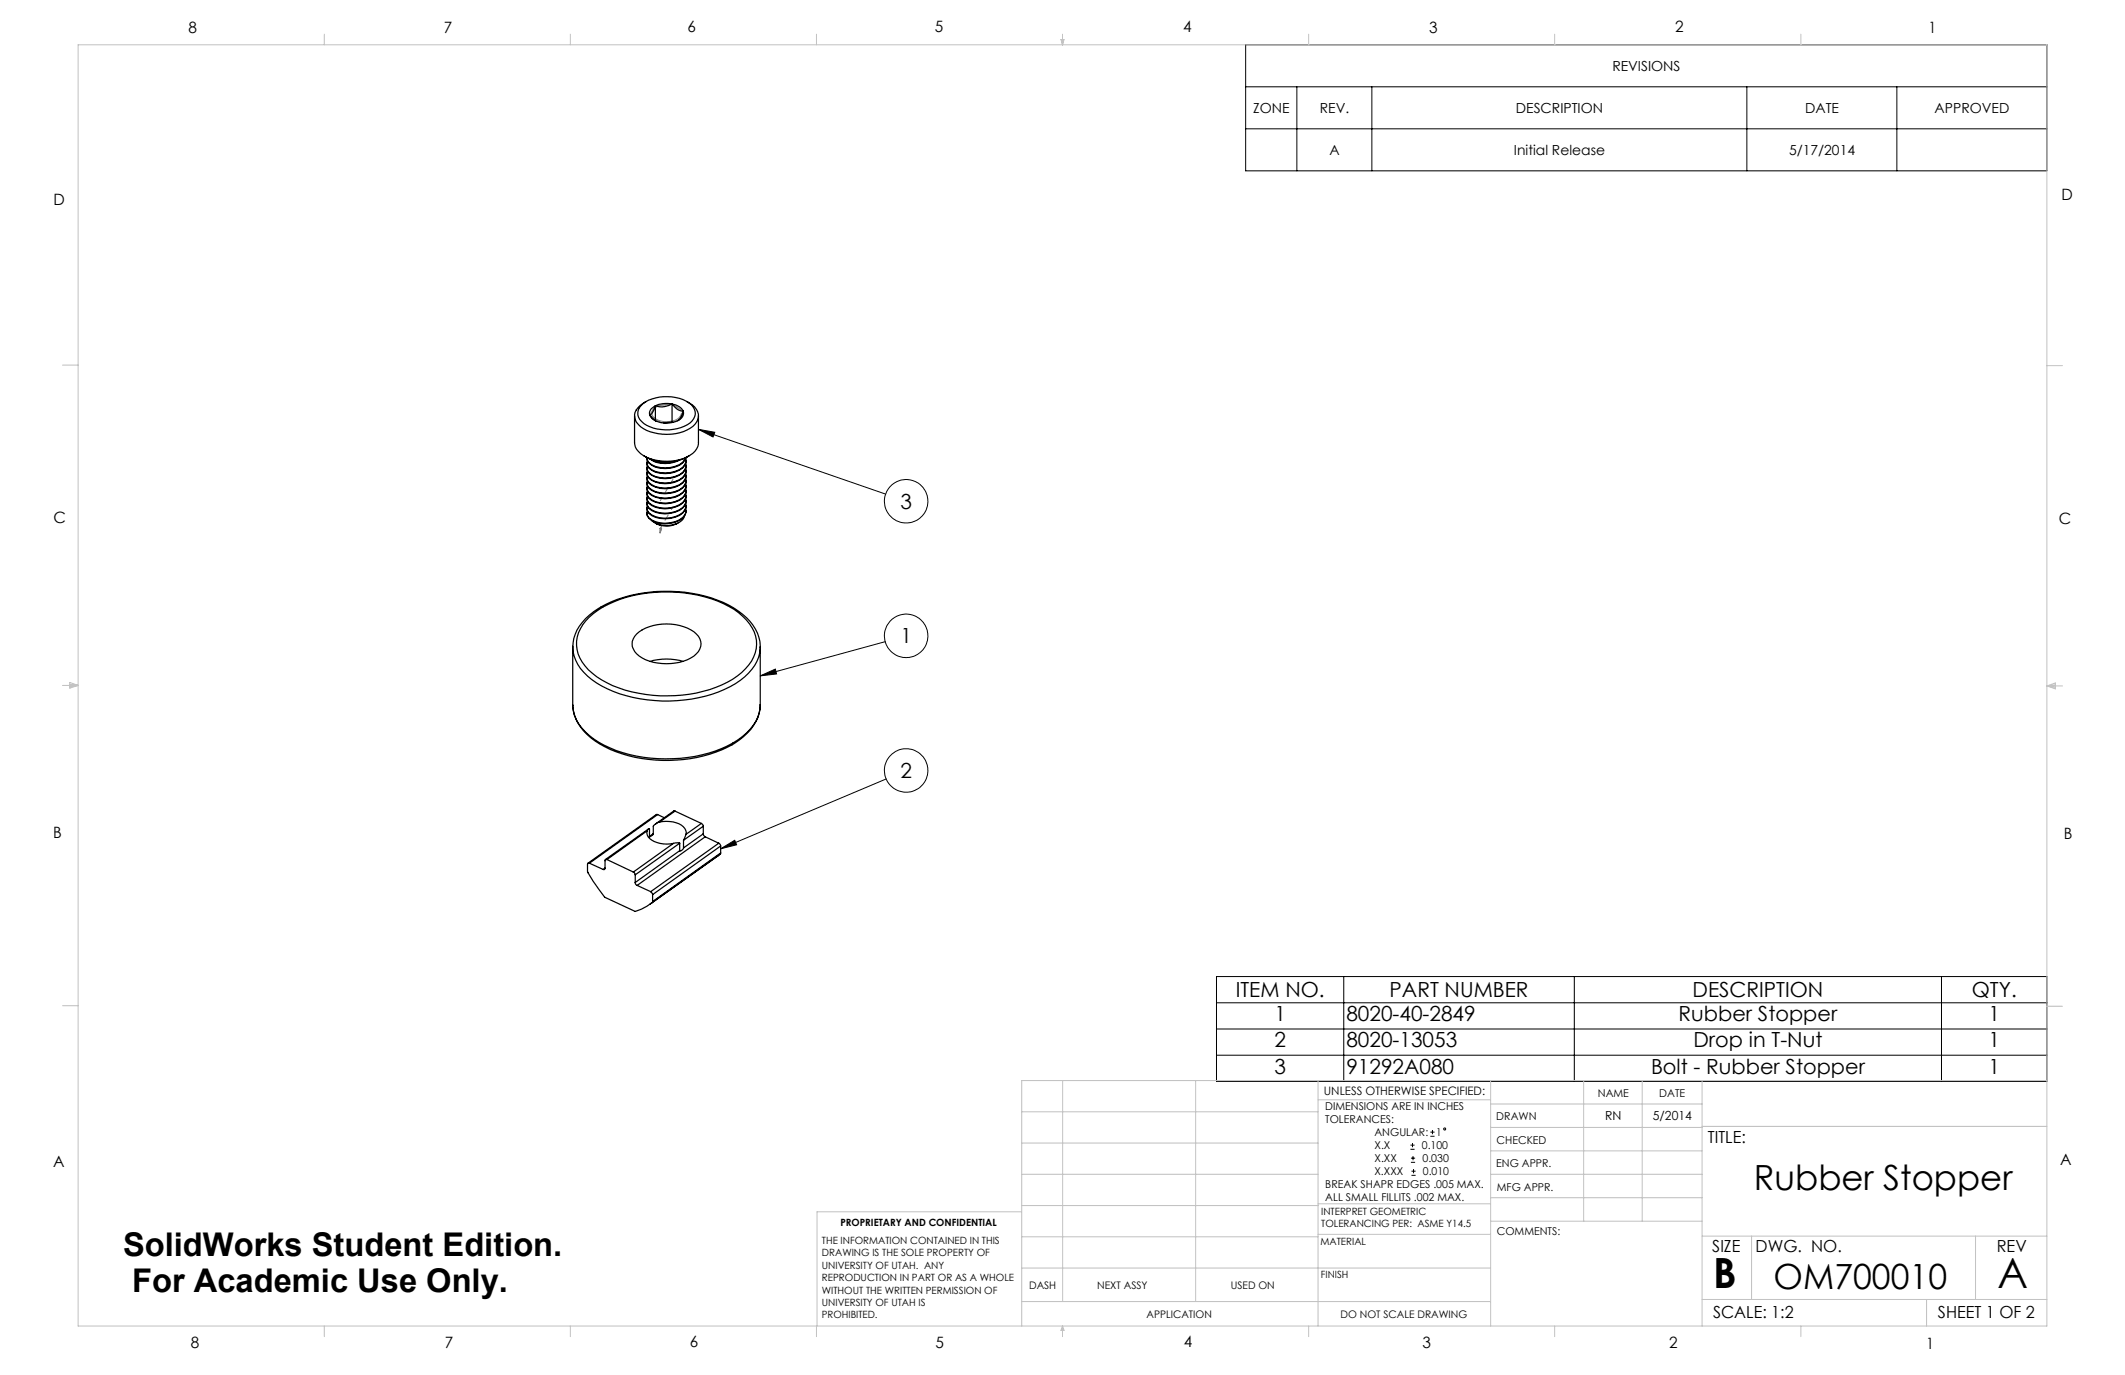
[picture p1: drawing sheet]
<svg xmlns="http://www.w3.org/2000/svg" width="432mm" height="279mm" viewBox="0 0 432 279" stroke-linecap="round" stroke-linejoin="round" font-family="sans-serif">
<g fill="none" stroke="#000" stroke-width=".2">
<path d="M253.1 9.1h162.8v25.6h-162.8zM253.1 17.6h162.8M263.5 17.6v17.1M278.8 17.6v17.1M355 17.6v17.1M385.4 17.6v17.1M253.1 26.2h162.8M141.9 87.2l3.3 .6-.3 1zM141.9 87.2l38.1 13.2M154.5 137.3l3.1-1.3 .2 .9zM179.9 130.4l-25.4 6.9M180.1 158.3l-33.7 14.2"/>
<path d="M146.4 172.5l2.9-1.8 .4 1zM247.2 198.4h168.7v21.3h-168.7zM273.1 198.4v21.3M319.9 198.4v21.3M394.5 198.4v21.3M247.2 209.1h168.7M247.2 214.4h168.7M247.2 203.8h168.7M286.6 233.5h.8M286.6 232.7h.8M286.7 236.2h.8M286.7 235.3h.8"/>
<path d="M286.8 238.8h.9M286.8 238h.9M287 232.3v.8M287.1 234.9v.9M287.2 237.6v.8M290.7 230.9h.8M290.7 230h.8M291.1 229.6v.9"/>
<circle cx="184.1" cy="101.9" r="4.4"/>
<circle cx="184.1" cy="129.2" r="4.4"/>
<circle cx="184.1" cy="156.6" r="4.4"/>
<circle cx="293.5" cy="229.4" r=".21"/>
</g>
<path d="M132.5 83.9a2.4 2.4 0 0 0 2.6 1.8 2.89 2.89 0 0 0 3.4-1.7 2.4 2.4 0 0 0-2.7-1.8 2.89 2.89 0 0 0-3.3 1.7" fill="none" stroke="#808080" stroke-width=".2" stroke-dasharray="15.2 1.3 1.3 1.3" stroke-dashoffset="7.6" stroke-linecap="butt"/>
<g fill="none" stroke="#c0c0c0" stroke-width=".2">
<path d="M15.9 9.1h400v260.4h-400zM65.9 6.9v2.2M115.9 6.9v2.2M165.9 6.9v2.2M215.6 8h.6l-.3 1.1zM215.7 8l.2 1.1M215.9 6.9v2.2M216 8l-.1 1.1M265.9 6.9v2.2M315.9 6.9v2.2M365.9 6.9v2.2M12.7 74.2h3.2"/>
<path d="M415.9 74.3h3.2M12.7 139.3h3.2M14.2 139.1l1.7 .2M14.2 138.7l1.7 .6-1.7 .5zM15.9 139.3l-1.7 .3M415.9 139.4h3.2M415.9 139.4l1.8-.6v1.2zM415.9 139.4l1.8 .3M417.7 139.2l-1.8 .2M12.7 204.4h3.2M215.9 219.6v44.9M243 219.6v44.9"/>
<path d="M267.8 219.6v49.9M302.9 219.6v49.9M321.8 219.6v28.5M333.7 219.6v28.5M345.9 219.6v49.9M415.9 204.5h3.2M415.9 219.6h-208.3v49.9M207.6 238.6h60.2M207.6 232.3h60.2M207.6 225.9h60.2M267.8 223.5h35.1M302.9 233.9h43"/>
<path d="M302.9 229.1h43M302.9 224.3h43M302.9 238.6h43M345.9 228.9h70M207.6 257.7h95.3M207.6 251.3h60.2M207.6 245h60.2M207.6 246.2h-41.6v23.3M267.8 250.8h35.1M267.8 244.6h35.1M302.9 248.1h43M302.9 243.4h43"/>
<path d="M345.9 251.2h70M355.9 251.2v12.9M401.4 251.2v12.9M65.9 269.5v2.1M115.9 269.5v2.1M165.9 269.5v2.1M207.6 264.5h95.3M215.9 269.5v2.1M215.9 269.5l.3 .8h-.6zM265.9 269.5v2.1M315.9 269.5v2.1M345.9 264.1h70"/>
<path d="M365.9 269.5v2.1M391.5 264.1v5.4"/>
</g>
<path d="M133.2 82.5l3.4-.4 2.3 1.5-1.2 1.9-3.4 .4-2.3-1.6zM134.1 107.4l.3-.1-.3 1z" fill="none" stroke="#808080" stroke-width=".25"/>
<path d="M134.2 107.8l.2-.4M134.3 107.9v-.6" fill="none" stroke="#808080" stroke-width=".2" stroke-dasharray="15.2 1.3 1.3 1.3"/>
<path d="M134.2 107.4l2.6-4.4M134.2 101.8l2.6-4.4" fill="none" stroke="#808080" stroke-width=".2" stroke-dasharray="15.2 1.3 1.3 1.3" stroke-dashoffset="14.6"/>
<path d="M141.9 87.2l3.3 .6-.3 1zM154.5 137.3l3.1-1.3 .2 .9zM146.4 172.5l2.9-1.8 .4 1z" fill="#000"/>
<g fill="none" stroke="#000" stroke-width=".25">
<path d="M128.9 84.5v5.5a4 4 0 0 0 3.2 3.2 9.2 9.2 0 0 0 9.2-1.5 2.38 2.38 0 0 0 .6-1.7v-5.5M130.2 82.4a7.6 7.6 0 0 1 6.3-1.8 5.5 5.5 0 0 1 4.6 2.6 2.75 2.75 0 0 1-2 3.4 9 9 0 0 1-8.3-.5 2.28 2.28 0 0 1-.6-3.7zM130.8 92.6a9.1 9.1 0 0 0 9.2 0M131.3 81.6l-.5 .2a2.86 2.86 0 0 0-1.5 4 7.9 7.9 0 0 0 7.1 2.4 6.8 6.8 0 0 0 5.2-2.5 2.75 2.75 0 0 0-1.6-3.9l-.4-.2M131.4 93v.2M131.4 94.1v.1M131.4 95.1v.1M131.4 96.1v.1M131.4 97.1v.1M131.4 98.1v.1M131.4 99.2v.1M132 93.2a6 6 0 0 0 6.1 .3"/>
<path d="M132 84.3l1.3 1.3M132.3 93.3a5.8 5.8 0 0 0 5.1 .4M133.2 82.5a1.56 1.56 0 0 0-1.2 1.8M133.2 82.5l-.6 1.3-.6 .5M133.2 82.5v3M136.6 82.1a2.94 2.94 0 0 1 2.3 1.5M136.6 82.1a5.4 5.4 0 0 0-3.4 .4M136.6 82.1a3.2 3.2 0 0 0 2.3 1.5M136.6 82.1a4.2 4.2 0 0 1-3.4 .4M136.6 85.8l-1.7 .1M136.6 85.8h.1M136.6 82.1v3.7"/>
<path d="M138.9 83.6a1.97 1.97 0 0 1-2 2.2 4.8 4.8 0 0 1-4.6-1l-.3-.5M138.9 83.6l-.6 1.3-.5 .5M139.3 93a2.77 2.77 0 0 1-2.1 1.8 5.7 5.7 0 0 1-5.4-.8l-.3-.5v-.5M139.3 99.2a1.92 1.92 0 0 1-1.2 2.3 5.8 5.8 0 0 1-6.3-.4l-.3-.5 .1-.8M139.3 98.1a1.92 1.92 0 0 1-1.2 2.4 5.8 5.8 0 0 1-6.3-.4l-.3-.5 .1-.9M139.3 97.1a1.96 1.96 0 0 1-1.2 2.4 6 6 0 0 1-6.3-.4l-.3-.6 .1-.8M139.3 96.1a1.96 1.96 0 0 1-1.2 2.4 6 6 0 0 1-6.3-.5l-.3-.5 .1-.8M139.3 95.1a1.96 1.96 0 0 1-1.2 2.4 6 6 0 0 1-6.3-.5l-.3-.5 .1-.8M139.3 94.1a1.96 1.96 0 0 1-1.2 2.3 6 6 0 0 1-6.3-.4l-.3-.5 .1-.8M139.3 93a1.96 1.96 0 0 1-1.2 2.4 6 6 0 0 1-6.3-.4l-.3-.5 .1-.9M139.4 93a2.82 2.82 0 0 1-2.2 1.9 5.5 5.5 0 0 1-5.4-.8l-.3-.5v-.4M139.4 99.8a2.43 2.43 0 0 1-2.2 2.2 5.7 5.7 0 0 1-5.4-.8l-.3-.5v-.4"/>
<path d="M139.4 98.8a2.16 2.16 0 0 1-1.3 1.8 5.8 5.8 0 0 1-6.3-.4l-.3-.5v-.4M139.4 97.8a2.16 2.16 0 0 1-1.3 1.8 5.8 5.8 0 0 1-6.3-.4l-.3-.5v-.5M139.4 96.7a2.16 2.16 0 0 1-1.3 1.9 5.8 5.8 0 0 1-6.3-.4l-.3-.6v-.4M139.4 95.7a2.16 2.16 0 0 1-1.3 1.9 5.8 5.8 0 0 1-6.3-.4l-.3-.6v-.4M139.4 94.7a2.16 2.16 0 0 1-1.3 1.9 5.8 5.8 0 0 1-6.3-.5l-.3-.5v-.4M139.4 93.7a2.16 2.16 0 0 1-1.3 1.8 5.8 5.8 0 0 1-6.3-.4l-.3-.5v-.4M139.5 93.6v.1M139.5 94.5v.2M139.5 95.6v.1M139.5 96.6v.1M139.5 97.6v.2M139.5 98.6v.2"/>
<path d="M139.5 99.7v.1M131.4 100.2v.1M131.4 101.2v.1M131.4 102.2v.1M131.4 103.2v.2M137.8 106.3a4.7 4.7 0 0 1-4.6 0M139.1 104.8a3.3 3.3 0 0 1-3.2 2 4.6 4.6 0 0 1-3.4-1M139.3 103.3a2.06 2.06 0 0 1-1.2 2.3 5.8 5.8 0 0 1-6.3-.4l-.3-.5 .1-.9M139.3 102.2a2.06 2.06 0 0 1-1.2 2.4 5.8 5.8 0 0 1-6.3-.4l-.3-.6 .1-.8M139.3 101.2a1.93 1.93 0 0 1-1.2 2.4 5.8 5.8 0 0 1-6.3-.4l-.3-.6 .1-.8M139.3 100.2a1.92 1.92 0 0 1-1.2 2.4 5.8 5.8 0 0 1-6.3-.5l-.3-.5 .1-.8M139.4 103.9a2.48 2.48 0 0 1-2.2 2.2 5.5 5.5 0 0 1-5.4-.8l-.3-.5-.1-.6"/>
<path d="M139.4 102.9a2.5 2.5 0 0 1-2.2 2.2 5.5 5.5 0 0 1-5.4-.8l-.3-.5v-.4M139.4 101.8a2.5 2.5 0 0 1-2.2 2.3 5.7 5.7 0 0 1-5.4-.8l-.3-.5v-.5M139.4 100.8a2.5 2.5 0 0 1-2.2 2.2 5.7 5.7 0 0 1-5.4-.7l-.3-.6v-.4M139.5 100.7v.1M139.5 101.7v.1M139.5 102.7v.2M139.5 103.8v.1M116.4 131.4a8.4 8.4 0 0 0 3.8 6.7 27.4 27.4 0 0 0 18.8 4.1 21.9 21.9 0 0 0 13.1-5.4 7.7 7.7 0 0 0 2.4-5.3M116.4 131.3v12M116.4 131.3a8.3 8.3 0 0 1 3.4-6.3 23.3 23.3 0 0 1 13.6-4.8 27.9 27.9 0 0 1 15.6 3.3 10.6 10.6 0 0 1 5.4 6.8l.1 1.2M119.7 125.4a22 22 0 0 1 13.3-5 26 26 0 0 1 17.1 4.1 8 8 0 0 1 3.6 7.3 10.1 10.1 0 0 1-5.9 6.8 29 29 0 0 1-24.5 .1 10.5 10.5 0 0 1-6-6.7 7.1 7.1 0 0 1 2.4-6.6zM129.4 128.8a10.2 10.2 0 0 1 10.3-1.2 4.1 4.1 0 0 1 2.8 3.2 4.4 4.4 0 0 1-3.6 3.5 10.9 10.9 0 0 1-9-1 2.75 2.75 0 0 1-.5-4.5z"/>
<path d="M132.1 134.4a11.5 11.5 0 0 1 6.7 0M154.5 131.4v11.8M154.5 143.2a9.7 9.7 0 0 1-5.2 7.8 29.2 29.2 0 0 1-27.5 .2 9.9 9.9 0 0 1-5.4-7.9M154.5 143.2a8.3 8.3 0 0 1-3.6 6.4 26 26 0 0 1-17.2 4.6 22.8 22.8 0 0 1-14.7-5.5 7.8 7.8 0 0 1-2.6-5.4M119.8 175.4h-.3l-.1 .2v1.6l1.1 1.8 2.4 3.3 6.2 2.9a9.7 9.7 0 0 0 3.5-1.9v-.1M119.8 175.4l2.8 1.3M122.9 176.4l-.3 .3M123.3 174.7l-.4 .1v1.7l-.1 .2h-.2M123.3 174.7l5.4 2.5M128.7 177.2l.4 .6M129.1 179.3v.3l.4 .3M129.1 177.8v1.5"/>
<path d="M129.5 179.9l2.7 1.3M131.5 168.8a1.92 1.92 0 0 0 1.4 2.2l1.9 .5 2-.1M131.5 168.8l.2-.3 .3-.1v1.6l.6-.3 .2-.3M131.5 168.8l-8.2 5.9M131.7 168.5l-8.7 6.2M132.8 169.4l-.8 .6M133.6 165.5h-.3l-13.8 9.9M133.6 165.5l-13.8 9.9M133.6 165.5l1.4 .7M134 167l-.6 .3-.6 .5v1.6M134 167a5.3 5.3 0 0 1 5.2 1.4l.3 .8-.1 .3M136.8 171.4l-8.1 5.8"/>
<path d="M137.2 164.8h-.3l-3.7 2.6M137.2 164.8l-3.2 2.2M137.2 164.8l5.3 2.5M138.1 171.3l-.3-.1-1 .2M138.1 171.3l-9 6.5M138.1 172.9l-9 6.4M138.1 171.3v1.6M138.9 172.3l-.3 .5-.3 .1h-.2M138.9 170.7v1.6M139.4 169.5l-.5 1.2M142.5 167.3l.4 .6M142.5 167.3l-3.1 2.2"/>
<path d="M142.9 169.4l.1 .4 .3 .2M142.9 169.4l-4 2.9M142.9 167.9l-4 2.8M142.9 167.9v1.5M143.3 170l-13.8 9.9M143.3 170l2.7 1.3M146 171.3l.4 .6M146 171.3l-13.8 9.9M146.4 173.5l-14.3 10.2M146.4 173.5l-.5 .4M146.4 173.3v.2M146.4 171.9l-13.8 9.9"/>
<path d="M146.4 173.3l-13.8 9.9M146.4 171.9v1.4M132.2 181.2l.4 .6M132.6 181.8v1.4"/>
</g>
<g font-size="8.5">
<text x="348.1" y="261.8">B</text>
<text x="405.9" y="261.6">A</text>
</g>
<g font-size="7.1">
<text x="356.4" y="241.9">Rubber Stopper</text>
<text x="360.4" y="261.9">OM700010</text>
</g>
<g font-size="6.6">
<text x="25" y="255.3">SolidWorks Student Edition.</text>
<text x="26.8" y="262.5">For Academic Use Only.</text>
</g>
<g font-size="4.2">
<text x="183" y="103.4">3</text>
<text x="183" y="130.7">1</text>
<text x="183" y="158.1">2</text>
<text x="251.1" y="202.6">ITEM NO.</text>
<text x="282.4" y="202.6">PART NUMBER</text>
<text x="343.9" y="202.6">DESCRIPTION</text>
<text x="400.7" y="202.6">QTY.</text>
<text x="259" y="207.5">1</text>
<text x="273.6" y="207.5">8020-40-2849</text>
<text x="341.1" y="207.5">Rubber Stopper</text>
<text x="404.1" y="207.5">1</text>
<text x="259" y="212.9">2</text>
<text x="273.6" y="212.9">8020-13053</text>
<text x="344.1" y="212.9">Drop in T-Nut</text>
<text x="404.1" y="212.9">1</text>
<text x="259" y="218.2">3</text>
<text x="273.6" y="218.2">91292A080</text>
<text x="335.5" y="218.2">Bolt - Rubber Stopper</text>
<text x="404.1" y="218.2">1</text>
</g>
<g font-size="3.4">
<text x="347.1" y="232.3">TITLE:</text>
<text x="347.9" y="254.3">SIZE</text>
<text x="356.7" y="254.4">DWG. NO.</text>
<text x="405.7" y="254.5">REV</text>
<text x="348.1" y="267.9">SCALE: 1:2</text>
<text x="393.8" y="267.9">SHEET 1 OF 2</text>
</g>
<g font-size="3.2">
<text x="38.3" y="6.7">8</text>
<text x="90.2" y="6.7">7</text>
<text x="139.7" y="6.5">6</text>
<text x="190" y="6.5">5</text>
<text x="240.4" y="6.5">4</text>
<text x="290.4" y="6.7">3</text>
<text x="340.4" y="6.5">2</text>
<text x="391.9" y="6.7">1</text>
<text x="10.9" y="41.6">D</text>
<text x="418.9" y="40.7">D</text>
<text x="10.9" y="106.3">C</text>
<text x="418.4" y="106.4">C</text>
<text x="10.8" y="170.2">B</text>
<text x="419.4" y="170.6">B</text>
<text x="10.8" y="237.2">A</text>
<text x="418.6" y="236.8">A</text>
<text x="38.8" y="273.8">8</text>
<text x="90.4" y="273.8">7</text>
<text x="140.2" y="273.8">6</text>
<text x="190.1" y="273.9">5</text>
<text x="240.5" y="273.8">4</text>
<text x="289" y="273.9">3</text>
<text x="339.1" y="273.8">2</text>
<text x="391.4" y="274.1">1</text>
</g>
<g font-size="2.8">
<text x="327.6" y="14.4">REVISIONS</text>
<text x="254.6" y="23">ZONE</text>
<text x="268.2" y="23">REV.</text>
<text x="308" y="23">DESCRIPTION</text>
<text x="366.8" y="23">DATE</text>
<text x="393.1" y="23">APPROVED</text>
<text x="270.1" y="31.5">A</text>
<text x="307.6" y="31.5">Initial Release</text>
<text x="363.5" y="31.5">5/17/2014</text>
</g>
<g font-size="2.5">
<text x="326.2" y="227.6">RN</text>
<text x="335.9" y="227.7">5/2014</text>
</g>
<text font-size="2.4" x="269" y="222.4">UNLESS OTHERWISE SPECIFIED:</text>
<g font-size="2.2">
<text x="269.3" y="225.6">DIMENSIONS ARE IN INCHES</text>
<text x="304.1" y="227.7">DRAWN</text>
<text x="324.7" y="222.9">NAME</text>
<text x="337.2" y="222.9">DATE</text>
<text x="269.3" y="228.2">TOLERANCES:</text>
<text x="279.3" y="233.5">X.X</text>
<text x="279.3" y="230.9">ANGULAR:</text>
<text x="288.9" y="233.5">0.100</text>
<text x="291.8" y="230.9">1</text>
<text x="304.1" y="232.6">CHECKED</text>
<text x="279.3" y="236.2">X.XX</text>
<text x="279.3" y="238.8">X.XXX</text>
<text x="289" y="236.2">0.030</text>
<text x="289.1" y="238.8">0.010</text>
<text x="304" y="237.2">ENG APPR.</text>
<text x="269.3" y="241.5">BREAK SHAPR EDGES .005 MAX.</text>
<text x="269.3" y="244.1">ALL SMALL FILLITS .002 MAX.</text>
<text x="304.2" y="241.9">MFG APPR.</text>
<text x="304.1" y="250.9">COMMENTS:</text>
</g>
<g font-size="2.1">
<text x="209.1" y="261.9">DASH</text>
<text x="223" y="261.9">NEXT ASSY</text>
<text x="250.1" y="261.9">USED ON</text>
<text x="233" y="267.8">APPLICATION</text>
<text x="272.4" y="267.8">DO NOT SCALE DRAWING</text>
</g>
<g font-size="2">
<text x="170.8" y="249.2">PROPRIETARY AND CONFIDENTIAL</text>
<text x="268.5" y="246.8">INTERPRET GEOMETRIC</text>
<text x="268.5" y="249.4">TOLERANCING PER: ASME Y14.5</text>
<text x="167" y="252.8">THE INFORMATION CONTAINED IN THIS</text>
<text x="167" y="255.3">DRAWING IS THE SOLE PROPERTY OF</text>
<text x="167" y="257.8">UNIVERSITY OF UTAH. ANY</text>
<text x="268.3" y="252.9">MATERIAL</text>
<text x="167" y="260.3">REPRODUCTION IN PART OR AS A WHOLE</text>
<text x="167" y="262.9">WITHOUT THE WRITTEN PERMISSION OF</text>
<text x="268.4" y="259.7">FINISH</text>
<text x="167" y="265.4">UNIVERSITY OF UTAH IS</text>
<text x="167" y="267.9">PROHIBITED.</text>
</g>
</svg>
